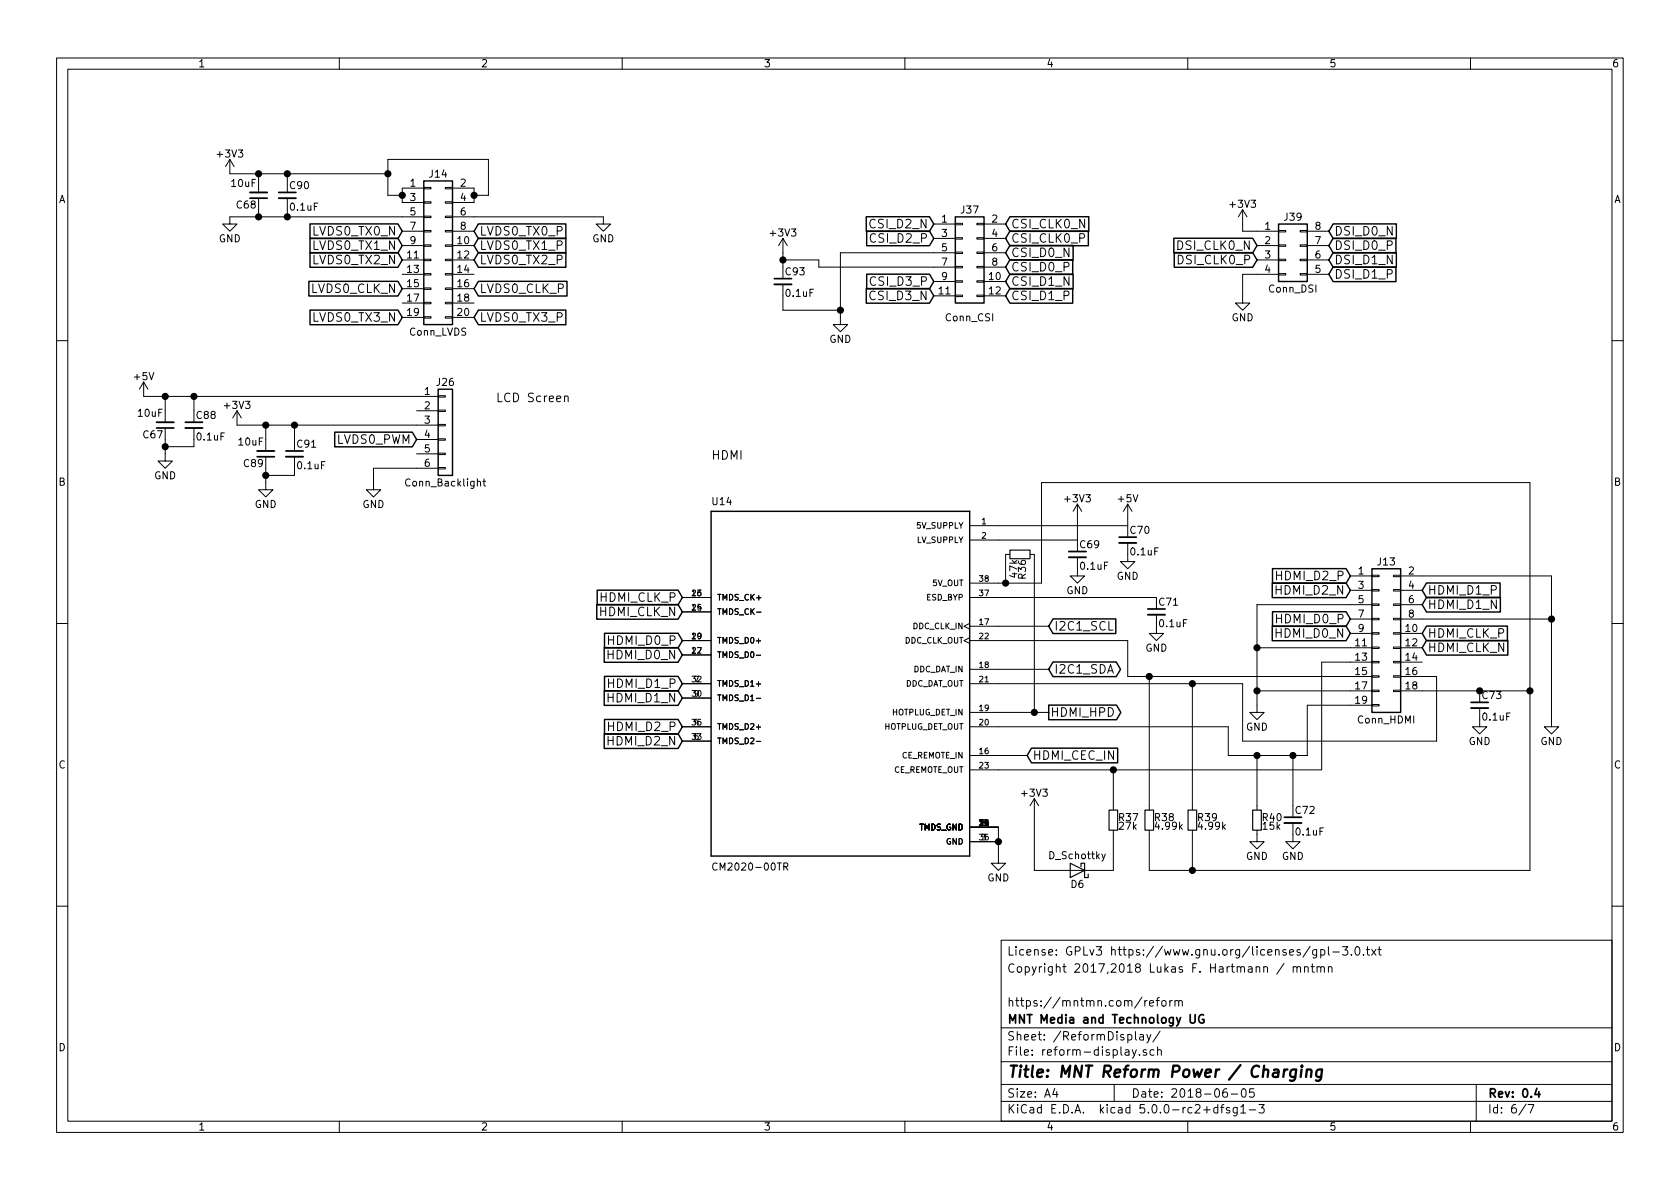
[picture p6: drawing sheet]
<svg xmlns="http://www.w3.org/2000/svg" width="297mm" height="210mm" viewBox="0 0 297 210" stroke-linecap="round" stroke-linejoin="round" font-family="sans-serif">
<g fill="none" stroke="#000" stroke-width=".18">
<path d="M10 10.3h277v189.9h-277zM12 12.2h273v186.1h-273zM60 10.3v1.9M110 10.3v1.9M160 10.3v1.9M210 10.3v1.9M260 10.3v1.9M40.6 28.2l-.7 1.3M40.6 28.2v2.5h28M40.6 28.2l.8 1.3M45.7 30.7v3.3M45.7 35v3.3"/>
<path d="M50.8 30.7v1.3M50.8 35v3.3M71.1 34.5h-2.5v-6.3h17.8v6.3h-2.6M74.9 38.2h1.3v.3h-1.3zM74.9 35.7h1.3v.2h-1.3zM74.9 33.1h1.3v.3h-1.3zM74.9 38.3h-34.3v1.3h1.3l-1.3 1.3-1.2-1.3h1.2M74.9 33.3h-3.8v2.5h3.8M78.7 38.2h1.3v.3h-1.3zM78.7 35.7h1.3v.2h-1.3zM78.7 33.1h1.3v.3h-1.3zM80 38.3h26.7v1.3h1.2l-1.2 1.3-1.3-1.3h1.3"/>
<path d="M80 33.3h3.8v2.5h-3.8M165.1 39.6h3.8M168.9 39.5h1.3v.2h-1.3zM172.7 39.5h1.3v.2h-1.3zM174 39.6h3.8M219.7 37.1v3.8h6.4M219.7 37.1l-.8 1.2M219.7 37.1l.8 1.2M71.1 40.9h3.8M71.1 43.4h3.8M71.1 56.1h3.8M71.1 46h3.8"/>
<path d="M71.1 48.5h3.8M71.1 51h3.8M71.1 53.6h3.8M74.9 56h1.3v.3h-1.3zM74.9 53.5h1.3v.2h-1.3zM74.9 50.9h1.3v.3h-1.3zM74.9 48.4h1.3v.2h-1.3zM74.9 45.8h1.3v.3h-1.3zM74.9 43.3h1.3v.3h-1.3zM74.9 40.8h1.3v.2h-1.3zM78.7 56h1.3v.3h-1.3zM78.7 53.5h1.3v.2h-1.3z"/>
<path d="M78.7 50.9h1.3v.3h-1.3zM78.7 48.4h1.3v.2h-1.3zM78.7 45.8h1.3v.3h-1.3zM78.7 43.3h1.3v.3h-1.3zM78.7 40.8h1.3v.2h-1.3zM80 40.9h3.8M80 43.4h3.8M80 56.1h3.8M80 46h3.8M80 48.5h3.8M80 51h3.8M80 53.6h3.8"/>
<path d="M138.4 46h6.4v1.2h24.1M138.4 42.2l-.7 1.2M138.4 42.2v5M138.4 50.3v4.6h10.2M138.4 42.2l.8 1.2M165.1 42.2h3.8M165.1 49.8h3.8M165.1 52.3h3.8M168.9 52.2h1.3v.2h-1.3zM168.9 49.7h1.3v.2h-1.3zM168.9 47.1h1.3v.3h-1.3zM168.9 44.6h1.3v.2h-1.3z"/>
<path d="M168.9 42h1.3v.3h-1.3zM168.9 44.7h-20.3v12.7h1.3l-1.3 1.3-1.3-1.3h1.3M172.7 52.2h1.3v.2h-1.3zM172.7 49.7h1.3v.2h-1.3zM172.7 47.1h1.3v.3h-1.3zM172.7 44.6h1.3v.2h-1.3zM172.7 42h1.3v.3h-1.3zM174 42.2h3.8M174 44.7h3.8M174 47.2h3.8M174 49.8h3.8M174 52.3h3.8"/>
<path d="M222.2 43.4h3.9M222.2 46h3.9M226.1 48.4h1.2v.2h-1.2zM226.1 45.8h1.2v.3h-1.2zM226.1 43.3h1.2v.3h-1.2zM226.1 40.8h1.2v.2h-1.2zM226.1 48.5h-6.4v5.1h1.3l-1.3 1.3-1.3-1.3h1.3M229.9 48.4h1.2v.2h-1.2zM229.9 45.8h1.2v.3h-1.2zM229.9 43.3h1.2v.3h-1.2zM229.9 40.8h1.2v.2h-1.2zM231.1 40.9h3.8"/>
<path d="M231.1 43.4h3.8M231.1 46h3.8M231.1 48.5h3.8M10 60.2h2M25.4 67.6l-.8 1.2M25.4 67.6v2.5h52.1M25.4 67.6l.8 1.2M29.2 75.7v5.8h1.3l-1.3 1.3-1.3-1.3h1.3M29.2 70.1v4.6M34.3 70.1v2.5M34.3 75.7v3.3h-5.1M41.9 72.6v2.6h35.6"/>
<path d="M41.9 72.6l-.8 1.3M41.9 72.6l.8 1.3M47 75.2v4.6M52.1 75.2v2.5M73.7 72.6h3.8M73.7 77.7h3.8M77.5 77.6h1.2v.2h-1.2zM77.5 75.1h1.2v.2h-1.2zM77.5 72.5h1.2v.3h-1.2zM77.5 70h1.2v.2h-1.2zM99.8 70.1l.2-.1 .4 .1 .1 .9M99.8 70v1"/>
<path d="M285 60.2h2M47 80.8v5.8h1.3l-1.3 1.3-1.3-1.3h1.3M52.1 80.8v3.3h-5.1M73.7 80.3h3.8M77.5 82.7h1.2v.2h-1.2zM77.5 80.1h1.2v.3h-1.2zM77.5 82.8h-11.5v3.8h1.3l-1.3 1.3-1.2-1.3h1.2M85.4 85.1h.5M85.6 84.7v1.1l.3 .1M178.6 98h-.8v5.1M182.1 98h.8v28M190.5 98.5v3.3h1.3l-1.3 1.3-1.3-1.3h1.3"/>
<path d="M190.5 89.1v6.4h-19.1M190.5 89.1l-.8 1.3M190.5 89.1l.8 1.3M199.4 96v3.3h1.3l-1.3 1.3-1.3-1.3h1.3M199.4 89.1v3.9h-28M199.4 89.1l-.8 1.3M199.4 89.1l.8 1.3M10 110.3h2M120.6 113.3h5.1M120.6 115.8h5.1M120.6 105.7h5.1M120.6 108.2h5.1"/>
<path d="M122.4 119.6h.6l-.3 .4 .3 .1-.1 .4-.1 .1-.4-.1M133.7 115.9h.8M133.8 108.2h.7M171.4 112.8l-1 .5 1 .5M171.4 110.2l-1 .5 1 .5M171.4 113.3h28v6.3h43.2M171.4 105.7h33.1M171.4 110.7h14M171.4 118.4h14M171.4 103.1h12.7v-17.8h86.4v68.6h-67.3v-7.1M203.2 119.6v23.7M204.5 108.7v3.3h1.2l-1.2 1.3-1.3-1.3h1.3"/>
<path d="M222.2 114.5h20.4M238.8 101.8h3.8M238.8 104.4h3.8M238.8 109.5h3.8M238.8 112h3.8M242.6 119.5h1.2v.3h-1.2zM242.6 117h1.2v.2h-1.2zM242.6 114.4h1.2v.3h-1.2zM242.6 111.9h1.2v.2h-1.2zM242.6 109.3h1.2v.3h-1.2zM242.6 106.8h1.2v.3h-1.2zM242.6 104.3h1.2v.2h-1.2z"/>
<path d="M242.6 101.7h1.2v.3h-1.2zM242.6 106.9h-20.4v19.1h1.3l-1.3 1.2-1.2-1.2h1.2M242.6 117.1h-8.9v19h-62.3M246.4 119.5h1.2v.3h-1.2zM246.4 117h1.2v.2h-1.2zM246.4 114.4h1.2v.3h-1.2zM246.4 111.9h1.2v.2h-1.2zM246.4 109.3h1.2v.3h-1.2zM246.4 106.8h1.2v.3h-1.2zM246.4 104.3h1.2v.2h-1.2zM246.4 101.7h1.2v.3h-1.2zM247.6 101.8h26.7v26.7h1.3l-1.3 1.3-1.3-1.3h1.3"/>
<path d="M247.6 104.4h3.9M247.6 106.9h3.9M247.6 109.5h26.7M247.6 112h3.9M247.6 114.5h3.9M247.6 117.1h3.9M247.6 119.6h6.4v11.5h-34.3v-10.2h-48.3M285 110.3h2M120.6 128.5h5.1M120.6 131.1h5.1M120.6 120.9h5.1M120.6 123.4h5.1"/>
<path d="M122.4 122.1h.6l-.3 .4 .3 .2-.1 .3-.1 .1-.4-.1M122.4 129.7h.6l-.3 .4 .3 .2-.1 .4-.1 .1-.4-.1M133.7 131.1h.8M133.7 123.5h.8M171.4 133.6h10.2M171.4 126h14M196.8 136.1v7.2M210.8 120.9v22.4M222.2 122.2h20.4M222.2 133.6v9.7M228.6 133.6v8.9M242.6 124.6h1.2v.2h-1.2z"/>
<path d="M242.6 122h1.2v.3h-1.2zM242.6 124.7h-11.5v8.9h-13.9v-5.1h-45.8M246.4 122h1.2v.3h-1.2zM247.6 122.2h22.9M261.6 125.2v3.3h1.3l-1.3 1.3-1.3-1.3h1.3M126.8 152.7a.51 .51 0 0 0-.6 0 .51 .51 0 0 0-.2 .6 .46 .46 0 0 0 .3 .5 .46 .46 0 0 0 .5-.1M138.6 153.3l.6-.1v-.5l-.1-.1h-.5v1.3M138.9 153.3l.4 .6M171.4 146.3h5.1v6.3h1.3l-1.3 1.3-1.2-1.3h1.2M171.4 148.8h5.1M173.2 147.5h.6l-.3 .4 .3 .2-.1 .3-.1 .1-.4-.1M182.9 141.2v12.7h13.9v-7.1"/>
<path d="M182.9 141.2l-.8 1.3M182.9 141.2l.7 1.3M195.4 151l-.4 1.2-.2 .1M210.8 146.8v7.1M222.2 146.8v2h1.3l-1.3 1.3-1.2-1.3h1.2M228.6 145.5v3.3h1.3l-1.3 1.3-1.3-1.3h1.3M10 160.2h2M177 166.3h108v32h-108zM202.4 176.9v1M202.8 176.9l-.3 .2-.1 .1M203.3 177.4l.7-.1-.1-.3-.4-.1-.2 .2v.7h.6M204.4 176.9h.6"/>
<path d="M205 176.4l-.3 .1-.1 .2v1.2M205.5 177.1l.2-.2 .4 .2v.7l-.2 .1-.4-.1zM206.8 176.9v1M207.3 176.9l-.3 .1-.2 .2M207.7 177.1l.1-.1a.37 .37 0 0 1 .6 .1v.8M207.7 176.9v1M208.4 177.1l.1-.1a.37 .37 0 0 1 .5 .1v.8M227 170.4l-1.3 1.9M228.7 171.1v-.1a.37 .37 0 0 1 .6 .1v.8M228.7 170.9v1M229.3 171.1l.2-.2 .4 .1v.9M230.7 171.1l.2-.2 .3 .1 .1 .9"/>
<path d="M230.7 170.9v1M231.6 167.3l-1.2 2M231.8 170.9h.6M232 170.4v1.3l.4 .2M232.8 167.9l-.1 1.4-.2 .1-.3-.1M232.8 168l-.4-.1-.3 .3 .1 .6 .2 .1 .4-.1M232.9 171.1v-.1a.37 .37 0 0 1 .6 .1v.8M232.9 170.9v1M233.5 171.1l.1-.1a.37 .37 0 0 1 .6 .1v.8M233.5 168l.4-.1 .3 .3v.6l-.3 .1-.4-.1M233.5 167.9v1.5M234.9 171.1l.2-.2 .3 .1 .1 .9"/>
<path d="M234.9 167.4v1.3l.2 .2M234.9 170.9v1M235.7 168.3h1.1M237.4 167.4h.9l-.5 .6 .4 .1v.7l-.2 .1-.6-.1M238.9 168.8v.1M239.7 167.6l.2-.2a.81 .81 0 0 1 .6 .6 .81 .81 0 0 1-.3 .8l-.1 .1a.79 .79 0 0 1-.4-1.3zM241.1 168.8v.1M241.6 167.9h.5M241.8 167.4v1.3l.3 .2M242.5 167.9l.8 1M243.3 167.9l-.8 1M243.6 167.9h.6"/>
<path d="M243.9 167.4v1.3l.3 .2M285 160.2h2M60 198.3v1.9M110 198.3v1.9M160 198.3v1.9M177 194.8h108M177 191.8h108M177 187.8h108M177 181.8h108M186.5 192.5l-.4 1h1M186.8 193v1M197 191.8v3"/>
<path d="M200.2 185.6l.4 1M200.8 182.4v1.3l.2 .2M200.9 185.6l-.5 1.4-.2 .1M201.5 186.5v.1M201.5 183h.6l.1 .9M202.2 183.3l-.5 .1a.29 .29 0 0 0-.2 .2 .29 .29 0 0 0 .2 .3l.5-.1M202.7 185.7a.37 .37 0 0 0-.6 .1l.1 .2 .5 .2 .1 .1-.3 .3-.4-.1M202.8 182.9l.3 1M203.5 182.9l-.5 1.4-.2 .1M204 185.7l-.4-.1-.3 .3 .1 .6 .2 .1 .4-.1M204.7 185.7a.37 .37 0 0 1 .6 .1v.8M204.7 185.1v1.5"/>
<path d="M205.1 182.3l-1.3 2M210 198.3v1.9M215.3 195.9l-.4-.1-.3 .3 .1 .6 .2 .1 .4-.1M215.3 195.3v1.5M215.8 195.8h.6M216.4 195.3l-.4 .2v1.3M216.9 192.5a.62 .62 0 0 0-.7 .7l.1 .7 .2 .1 .5-.1v-.5l-.1-.2-.4-.1-.3 .3M217.4 195.9a.37 .37 0 0 0-.6 .1l.1 .3 .5 .1v.1l-.2 .3-.4-.1M217.7 193.5h1.1M218.7 195.8v1.2l-.2 .3h-.4M218.7 195.9l-.4-.1-.3 .3 .2 .6h.5M219.4 195.8l.4-.5v1.5"/>
<path d="M219.4 196.8h.8M219.6 192.7l.4-.2a.94 .94 0 0 1 0 1.5 .82 .82 0 0 1-.4-1.3zM220.9 196.3h1.1M221.7 192.5h-.7l-.1 .7 .2-.1 .5 .1 .2 .2-.1 .5-.2 .1-.6-.1M222.6 195.3h.9l-.5 .6 .4 .1v.7l-.2 .1-.6-.1M260 198.3v1.9M261 191.8v6.5M269.8 195.2l-1.2 2M270.2 195.3h1l-.6 1.5"/>
</g>
<g fill="none" stroke="#000" stroke-width=".3">
<path d="M44.2 35h3M49.3 34h3M136.9 49.3h3.1M27.7 75.7h3M32.8 74.7h3M50.5 79.8h3.1M45.5 80.8h3M189 97.5h3M197.9 95h3M202.9 107.7h3.1M260.1 124.2h3M227.1 144.5h3"/>
<path d="M210.4 179.4v1.2l.3 .3h.3l.3-.3v-1.2M212.8 179.5a.73 .73 0 0 0-.9 .5 .73 .73 0 0 0 .5 .9l.5-.1v-.5h-.3M271.7 192.5l-.3 1h.9M272.1 193v1"/>
</g>
<path d="M227.1 189.1l-.2 1.3M227.6 189.1a.54 .54 0 0 0-.6 .4M229.2 189.2a.68 .68 0 0 0-1 .3l-.1 .6 .1 .2 .2 .1 .6-.1M229.2 189.1l-.2 1.6a.62 .62 0 0 1-.9 .3M230.1 189.1l-.1 1.3M230.2 188.4v.2l.1-.1-.1-.1v.2M231.1 189.3a.5 .5 0 0 1 .8 .1l-.1 1M231.1 189.1l-.2 1.3M233.8 189.1l-.2 1.6a.6 .6 0 0 1-.9 .3M233.8 189.2a.68 .68 0 0 0-1 .3l-.1 .6 .1 .2 .2 .1 .6-.1" fill="none" stroke="#000" stroke-width=".41"/>
<g fill="none" stroke="#000" stroke-width=".25">
<path d="M54.8 39.6h15.6l.7 1.3-.7 1.3h-15.6zM74.9 32h5.1v25.4h-5.1zM84.6 39.6h15.5v2.6h-15.5l-.8-1.3zM153.2 38.3h11.1l.8 1.3-.8 1.3h-11.1zM168.9 38.3h5.1v15.3h-5.1zM178.6 38.3h13.9v2.6h-13.9l-.8-1.3zM226.1 39.6h5v10.2h-5zM235.7 39.6h11.2v2.6h-11.2l-.8-1.3zM54.6 49.8h15.8l.7 1.2-.7 1.3h-15.8zM54.8 44.7h15.6l.7 1.3-.7 1.3h-15.6zM54.8 54.8h15.6l.7 1.3-.7 1.3h-15.6zM54.8 42.1h15.6l.7 1.3-.7 1.3h-15.6z"/>
<path d="M84.6 49.8h15.7v2.5h-15.7l-.8-1.3zM84.6 44.7h15.5v2.6h-15.5l-.8-1.3zM84.6 54.8h15.5v2.6h-15.5l-.8-1.3zM84.6 42.1h15.5v2.6h-15.5l-.8-1.3zM153.2 51h11.1l.8 1.3-.8 1.3h-11.1zM153.2 40.9h11.1l.8 1.3-.8 1.3h-11.1zM153.2 48.5h11.1l.8 1.3-.8 1.3h-11.1zM178.6 43.4h11.1v2.6h-11.1l-.8-1.3zM178.6 45.9h11.1v2.6h-11.1l-.8-1.3zM178.6 48.5h11.1v2.6h-11.1l-.8-1.3zM178.6 51h11.1v2.6h-11.1l-.8-1.3zM178.6 40.9h13.8v2.6h-13.8l-.8-1.3z"/>
<path d="M207.5 42.1h14l.7 1.3-.7 1.3h-14zM207.6 44.7h13.9l.7 1.3-.7 1.3h-13.9zM235.7 42.1h11.1v2.6h-11.1l-.8-1.3zM235.7 44.7h11.2v2.6h-11.2l-.8-1.3zM235.7 47.2h11.1v2.6h-11.1l-.8-1.3zM59.2 76.4h13.7l.8 1.3-.8 1.3h-13.7zM77.5 68.8h2.5v15.3h-2.5zM125.7 90.4h45.7v61h-45.7zM105.5 106.9h14.4l.7 1.3-.7 1.3h-14.4zM105.6 104.4h14.3l.7 1.3-.7 1.3h-14.3zM106.8 114.5h13.1l.7 1.3-.7 1.3h-13.1zM106.9 112h13l.7 1.3-.7 1.3h-13z"/>
<path d="M106.9 119.6h13l.7 1.3-.7 1.3h-13zM186.2 109.4h11.1v2.6h-11.1l-.8-1.3zM186.2 117.1h11.2l.7 1.3-.7 1.3h-11.2l-.8-1.3zM224.9 103.1h13.1l.8 1.3-.8 1.3h-13.1zM224.9 110.7h13.1l.8 1.3-.8 1.3h-13.1zM225 100.6h13l.8 1.2-.8 1.3h-13zM225 108.2h13l.8 1.3-.8 1.3h-13zM242.6 100.6h5v25.4h-5zM252.2 105.6h13.1v2.6h-13.1l-.7-1.3zM252.2 103.1h13v2.6h-13l-.7-1.3zM252.2 113.3h14.4v2.5h-14.4l-.7-1.3zM252.2 110.7h14.3v2.6h-14.3l-.7-1.3z"/>
<path d="M106.8 122.1h13.1l.7 1.3-.7 1.3h-13.1zM106.8 129.8h13.1l.7 1.3-.7 1.3h-13.1zM106.9 127.2h13l.7 1.3-.7 1.3h-13zM182.4 132.3h15.2v2.6h-15.2l-.8-1.3zM185.4 124.7h12l.8 1.3-.8 1.3h-12z"/>
</g>
<path d="M44.2 34h3M49.3 35h3M136.9 50.3h3.1M27.7 74.7h3M32.8 75.7h3M45.5 79.8h3M50.5 80.8h3.1M189 98.5h3M197.9 96h3M202.9 108.7h3.1M260.1 125.2h3M227.1 145.5h3" fill="none" stroke="#000" stroke-width=".33"/>
<g fill="#000" stroke="#000" stroke-width=".25">
<circle cx="45.7" cy="30.7" r=".51"/>
<circle cx="45.7" cy="38.3" r=".51"/>
<circle cx="50.8" cy="38.3" r=".51"/>
<circle cx="50.8" cy="30.7" r=".51"/>
<circle cx="68.6" cy="30.7" r=".51"/>
<circle cx="71.1" cy="34.5" r=".51"/>
<circle cx="83.8" cy="34.5" r=".51"/>
<circle cx="138.4" cy="46" r=".51"/>
<circle cx="148.6" cy="54.9" r=".51"/>
<circle cx="29.2" cy="79" r=".51"/>
<circle cx="29.2" cy="70.1" r=".51"/>
<circle cx="34.3" cy="70.1" r=".51"/>
<circle cx="47" cy="75.2" r=".51"/>
<circle cx="52.1" cy="75.2" r=".51"/>
<circle cx="47" cy="84.1" r=".51"/>
<circle cx="177.8" cy="103.1" r=".51"/>
<circle cx="203.2" cy="119.6" r=".51"/>
<circle cx="222.3" cy="114.5" r=".51"/>
<circle cx="274.3" cy="109.5" r=".51"/>
<circle cx="182.9" cy="126" r=".51"/>
<circle cx="196.9" cy="136.1" r=".51"/>
<circle cx="210.8" cy="120.9" r=".51"/>
<circle cx="222.3" cy="122.2" r=".51"/>
<circle cx="222.3" cy="133.6" r=".51"/>
<circle cx="228.6" cy="133.6" r=".51"/>
<circle cx="261.6" cy="122.2" r=".51"/>
<circle cx="270.5" cy="122.2" r=".51"/>
<circle cx="176.5" cy="148.8" r=".51"/>
<circle cx="210.8" cy="153.9" r=".51"/>
</g>
<path d="M178.6 97.3h3.5v1.5h-3.5zM189.2 152.6l2.6 1.3-2.6 1.3zM191.1 153.3v-.7h.7v2.6h.6v-.6M196.1 143.3h1.5v3.5h-1.5zM202.4 143.3h1.6v3.5h-1.6zM210.1 143.3h1.5v3.5h-1.5zM221.5 143.3h1.5v3.5h-1.5z" fill="none" stroke="#000" stroke-width=".2"/>
<text font-size="2.8" x="178" y="190.5">Title: MNT Reform Power / Charging</text>
<g font-size="2.1">
<text x="55.6" y="41.7">LVDS0_TX0_N</text>
<text x="84.7" y="41.7">LVDS0_TX0_P</text>
<text x="154.1" y="40.4">CSI_D2_N</text>
<text x="178.7" y="40.4">CSI_CLK0_N</text>
<text x="235.9" y="41.7">DSI_D0_N</text>
<text x="55.6" y="46.7">LVDS0_TX2_N</text>
<text x="55.6" y="44.2">LVDS0_TX1_N</text>
<text x="84.7" y="46.7">LVDS0_TX2_P</text>
<text x="84.7" y="44.2">LVDS0_TX1_P</text>
<text x="154.2" y="42.9">CSI_D2_P</text>
<text x="178.7" y="45.5">CSI_D0_N</text>
<text x="178.7" y="42.9">CSI_CLK0_P</text>
<text x="208.4" y="44.2">DSI_CLK0_N</text>
<text x="208.5" y="46.7">DSI_CLK0_P</text>
<text x="235.9" y="44.2">DSI_D0_P</text>
<text x="235.9" y="46.7">DSI_D1_N</text>
<text x="55.1" y="51.8">LVDS0_CLK_N</text>
<text x="84.7" y="51.8">LVDS0_CLK_P</text>
<text x="154.1" y="53.1">CSI_D3_N</text>
<text x="154.2" y="50.5">CSI_D3_P</text>
<text x="178.7" y="48">CSI_D0_P</text>
<text x="178.7" y="50.5">CSI_D1_N</text>
<text x="178.7" y="53.1">CSI_D1_P</text>
<text x="235.9" y="49.3">DSI_D1_P</text>
<text x="55.6" y="56.9">LVDS0_TX3_N</text>
<text x="84.7" y="56.9">LVDS0_TX3_P</text>
<text x="87.6" y="71.1">LCD Screen</text>
<text x="59.5" y="78.5">LVDS0_PWM</text>
<text x="125.7" y="81.3">HDMI</text>
<text x="106.2" y="106.4">HDMI_CLK_P</text>
<text x="225.8" y="105.2">HDMI_D2_N</text>
<text x="225.9" y="102.6">HDMI_D2_P</text>
<text x="252.4" y="107.7">HDMI_D1_N</text>
<text x="252.4" y="105.2">HDMI_D1_P</text>
<text x="106.1" y="109">HDMI_CLK_N</text>
<text x="186.3" y="111.5">I2C1_SCL</text>
<text x="225.8" y="112.8">HDMI_D0_N</text>
<text x="225.9" y="110.2">HDMI_D0_P</text>
<text x="252.4" y="112.8">HDMI_CLK_P</text>
<text x="107.7" y="116.6">HDMI_D0_N</text>
<text x="107.8" y="114">HDMI_D0_P</text>
<text x="186.3" y="119.1">I2C1_SDA</text>
<text x="252.4" y="115.3">HDMI_CLK_N</text>
<text x="107.7" y="124.2">HDMI_D1_N</text>
<text x="107.8" y="121.7">HDMI_D1_P</text>
<text x="107.7" y="131.8">HDMI_D2_N</text>
<text x="107.8" y="129.3">HDMI_D2_P</text>
<text x="185.7" y="126.7">HDMI_HPD</text>
<text x="182.5" y="134.4">HDMI_CEC_IN</text>
<text x="178" y="172">Copyright 2017,2018 Lukas F. Hartmann / mntmn</text>
<text x="178" y="169">License: GPLv3 https://www.gnu.org/licenses/gpl-3.0.txt</text>
<text x="178" y="178">https://mntmn.com/reform</text>
<text x="178" y="184">Sheet: /ReformDisplay/</text>
<text x="178" y="181">MNT Media and Technology UG</text>
<text x="178" y="186.7">File: reform-display.sch</text>
<text x="178" y="196.9">KiCad E.D.A. kicad 5.0.0-rc2+dfsg1-3</text>
<text x="178" y="194.1">Size: A4</text>
<text x="200" y="194.1">Date: 2018-06-05</text>
<text x="263" y="194.1">Rev: 0.4</text>
<text x="263" y="196.9">Id: 6/7</text>
</g>
<g font-size="1.8">
<text x="35" y="11.9">1</text>
<text x="85" y="11.9">2</text>
<text x="135" y="11.9">3</text>
<text x="185" y="11.9">4</text>
<text x="235" y="11.9">5</text>
<text x="285" y="11.9">6</text>
<text x="38.6" y="27.9">+3V3</text>
<text x="10.4" y="35.9">A</text>
<text x="41" y="33.1">10uF</text>
<text x="51.3" y="33.4">C90</text>
<text x="72.5" y="33">1</text>
<text x="72.5" y="35.6">3</text>
<text x="76" y="31.4">J14</text>
<text x="81.4" y="33">2</text>
<text x="81.4" y="35.6">4</text>
<text x="285.4" y="35.9">A</text>
<text x="41.9" y="36.9">C68</text>
<text x="51.4" y="37.3">0.1uF</text>
<text x="72.5" y="38.1">5</text>
<text x="72.5" y="40.6">7</text>
<text x="81.4" y="38.1">6</text>
<text x="81.4" y="40.6">8</text>
<text x="136.3" y="41.8">+3V3</text>
<text x="166.5" y="39.4">1</text>
<text x="166.5" y="41.9">3</text>
<text x="170" y="37.8">J37</text>
<text x="175.4" y="39.4">2</text>
<text x="175.4" y="41.9">4</text>
<text x="217.6" y="36.7">+3V3</text>
<text x="223.7" y="40.6">1</text>
<text x="227.1" y="39">J39</text>
<text x="232.6" y="40.6">8</text>
<text x="38.7" y="42.8">GND</text>
<text x="72.1" y="45.7">11</text>
<text x="72.5" y="43.2">9</text>
<text x="80.9" y="43.2">10</text>
<text x="80.9" y="45.7">12</text>
<text x="104.7" y="42.8">GND</text>
<text x="166.5" y="44.4">5</text>
<text x="166.5" y="47">7</text>
<text x="175.4" y="44.4">6</text>
<text x="175.4" y="47">8</text>
<text x="223.7" y="43.2">2</text>
<text x="223.7" y="45.7">3</text>
<text x="232.6" y="45.7">6</text>
<text x="232.6" y="43.2">7</text>
<text x="72.1" y="48.3">13</text>
<text x="72.1" y="50.8">15</text>
<text x="72.1" y="53.3">17</text>
<text x="80.9" y="48.3">14</text>
<text x="80.9" y="50.8">16</text>
<text x="80.9" y="53.3">18</text>
<text x="139" y="48.7">C93</text>
<text x="139.1" y="52.5">0.1uF</text>
<text x="166" y="52.1">11</text>
<text x="166.5" y="49.5">9</text>
<text x="174.9" y="49.5">10</text>
<text x="174.9" y="52.1">12</text>
<text x="223.7" y="48.3">4</text>
<text x="224.4" y="51.7">Conn_DSI</text>
<text x="232.6" y="48.3">5</text>
<text x="72.1" y="55.9">19</text>
<text x="72.4" y="59.4">Conn_LVDS</text>
<text x="80.9" y="55.9">20</text>
<text x="167.2" y="56.8">Conn_CSI</text>
<text x="217.8" y="56.8">GND</text>
<text x="146.6" y="60.6">GND</text>
<text x="23.8" y="67.2">+5V</text>
<text x="75.1" y="69.8">1</text>
<text x="77.3" y="68.2">J26</text>
<text x="24.5" y="73.7">10uF</text>
<text x="25.4" y="77.5">C67</text>
<text x="34.8" y="74.1">C88</text>
<text x="34.9" y="77.9">0.1uF</text>
<text x="39.8" y="72.3">+3V3</text>
<text x="75.1" y="72.4">2</text>
<text x="75.1" y="74.9">3</text>
<text x="75.1" y="77.5">4</text>
<text x="42.3" y="78.8">10uF</text>
<text x="43.2" y="82.6">C89</text>
<text x="52.6" y="79.2">C91</text>
<text x="52.7" y="83">0.1uF</text>
<text x="75.1" y="80">5</text>
<text x="75.1" y="82.5">6</text>
<text x="10.4" y="85.9">B</text>
<text x="27.3" y="84.8">GND</text>
<text x="45" y="89.8">GND</text>
<text x="64.1" y="89.8">GND</text>
<text x="72" y="86">Conn_Backlight</text>
<text x="126" y="89.3">U14</text>
<text x="188.4" y="88.8">+3V3</text>
<text x="197.8" y="88.8">+5V</text>
<text x="285.4" y="85.9">B</text>
<text x="199.9" y="94.4">C70</text>
<text x="191" y="96.9">C69</text>
<text x="191.1" y="100.8">0.1uF</text>
<text x="200" y="98.2">0.1uF</text>
<text x="240.2" y="101.6">1</text>
<text x="243.6" y="100">J13</text>
<text x="249.1" y="101.6">2</text>
<text x="179.9" y="102.1" transform="rotate(-90 179.9 102.1)">47k</text>
<text x="181.4" y="102.3" transform="rotate(-90 181.4 102.3)">R36</text>
<text x="188.5" y="105.1">GND</text>
<text x="197.4" y="102.5">GND</text>
<text x="205" y="107.1">C71</text>
<text x="240.2" y="104.1">3</text>
<text x="240.2" y="106.7">5</text>
<text x="249.1" y="104.1">4</text>
<text x="249.1" y="106.7">6</text>
<text x="205.1" y="110.9">0.1uF</text>
<text x="240.2" y="109.2">7</text>
<text x="240.2" y="111.8">9</text>
<text x="248.6" y="111.8">10</text>
<text x="249.1" y="109.2">8</text>
<text x="202.5" y="115.2">GND</text>
<text x="239.7" y="114.3">11</text>
<text x="239.7" y="116.8">13</text>
<text x="239.7" y="119.4">15</text>
<text x="248.6" y="114.3">12</text>
<text x="248.6" y="116.8">14</text>
<text x="248.6" y="119.4">16</text>
<text x="239.7" y="121.9">17</text>
<text x="239.7" y="124.5">19</text>
<text x="248.6" y="121.9">18</text>
<text x="262.2" y="123.6">C73</text>
<text x="220.3" y="129.2">GND</text>
<text x="240.1" y="127.9">Conn_HDMI</text>
<text x="259.7" y="131.7">GND</text>
<text x="262.3" y="127.4">0.1uF</text>
<text x="272.4" y="131.7">GND</text>
<text x="10.4" y="135.9">C</text>
<text x="285.4" y="135.9">C</text>
<text x="180.8" y="140.9">+3V3</text>
<text x="229.1" y="143.9">C72</text>
<text x="197.9" y="145.2">R37</text>
<text x="197.9" y="146.7">27k</text>
<text x="204.2" y="145.2">R38</text>
<text x="204.4" y="146.7">4.99k</text>
<text x="211.9" y="145.2">R39</text>
<text x="212.1" y="146.7">4.99k</text>
<text x="223.3" y="145.2">R40</text>
<text x="223.3" y="146.7">15k</text>
<text x="229.2" y="147.7">0.1uF</text>
<text x="126.9" y="153.9">CM2020-00TR</text>
<text x="174.6" y="155.9">GND</text>
<text x="185.6" y="151.9">D_Schottky</text>
<text x="220.3" y="152.1">GND</text>
<text x="226.6" y="152.1">GND</text>
<text x="189.4" y="157">D6</text>
<text x="10.4" y="185.9">D</text>
<text x="285.4" y="185.9">D</text>
<text x="35" y="199.9">1</text>
<text x="85" y="199.9">2</text>
<text x="135" y="199.9">3</text>
<text x="185" y="199.9">4</text>
<text x="235" y="199.9">5</text>
<text x="285" y="199.9">6</text>
</g>
<g font-size="1.4">
<text x="162.3" y="93.5">5V_SUPPLY</text>
<text x="173.6" y="92.7">1</text>
<text x="173.6" y="95.2">2</text>
<text x="162.2" y="96">LV_SUPPLY</text>
<text x="122.4" y="105.4">13</text>
<text x="122.4" y="107.9">15</text>
<text x="126.7" y="106.2">TMDS_CK+</text>
<text x="163.8" y="106.2">ESD_BYP</text>
<text x="164.9" y="103.6">5V_OUT</text>
<text x="173.2" y="105.4">37</text>
<text x="173.2" y="102.9">38</text>
<text x="122.4" y="113">10</text>
<text x="126.7" y="113.8">TMDS_D0+</text>
<text x="126.7" y="108.7">TMDS_CK-</text>
<text x="159.9" y="113.8">DDC_CLK_OUT</text>
<text x="161.5" y="111.2">DDC_CLK_IN</text>
<text x="173.2" y="113">22</text>
<text x="173.2" y="110.5">17</text>
<text x="122.4" y="115.6">12</text>
<text x="126.7" y="116.3">TMDS_D0-</text>
<text x="161.5" y="118.9">DDC_DAT_IN</text>
<text x="173.2" y="118.1">18</text>
<text x="122.8" y="120.6">7</text>
<text x="122.8" y="123.2">9</text>
<text x="126.7" y="121.4">TMDS_D1+</text>
<text x="126.7" y="123.9">TMDS_D1-</text>
<text x="159.9" y="121.4">DDC_DAT_OUT</text>
<text x="173.2" y="120.6">21</text>
<text x="173.2" y="125.7">19</text>
<text x="122.8" y="128.3">4</text>
<text x="122.8" y="130.8">6</text>
<text x="126.7" y="129">TMDS_D2+</text>
<text x="126.7" y="131.6">TMDS_D2-</text>
<text x="156.1" y="129">HOTPLUG_DET_OUT</text>
<text x="157.7" y="126.5">HOTPLUG_DET_IN</text>
<text x="173.2" y="128.3">20</text>
<text x="157.9" y="136.6">CE_REMOTE_OUT</text>
<text x="159.4" y="134.1">CE_REMOTE_IN</text>
<text x="173.2" y="135.9">23</text>
<text x="173.2" y="133.3">16</text>
<text x="162.5" y="146.8">TMDS_GND</text>
<text x="167.3" y="149.3">GND</text>
<text x="173.2" y="146">11</text>
<text x="173.6" y="148.6">3</text>
<text x="173.6" y="146">5</text>
</g>
</svg>
